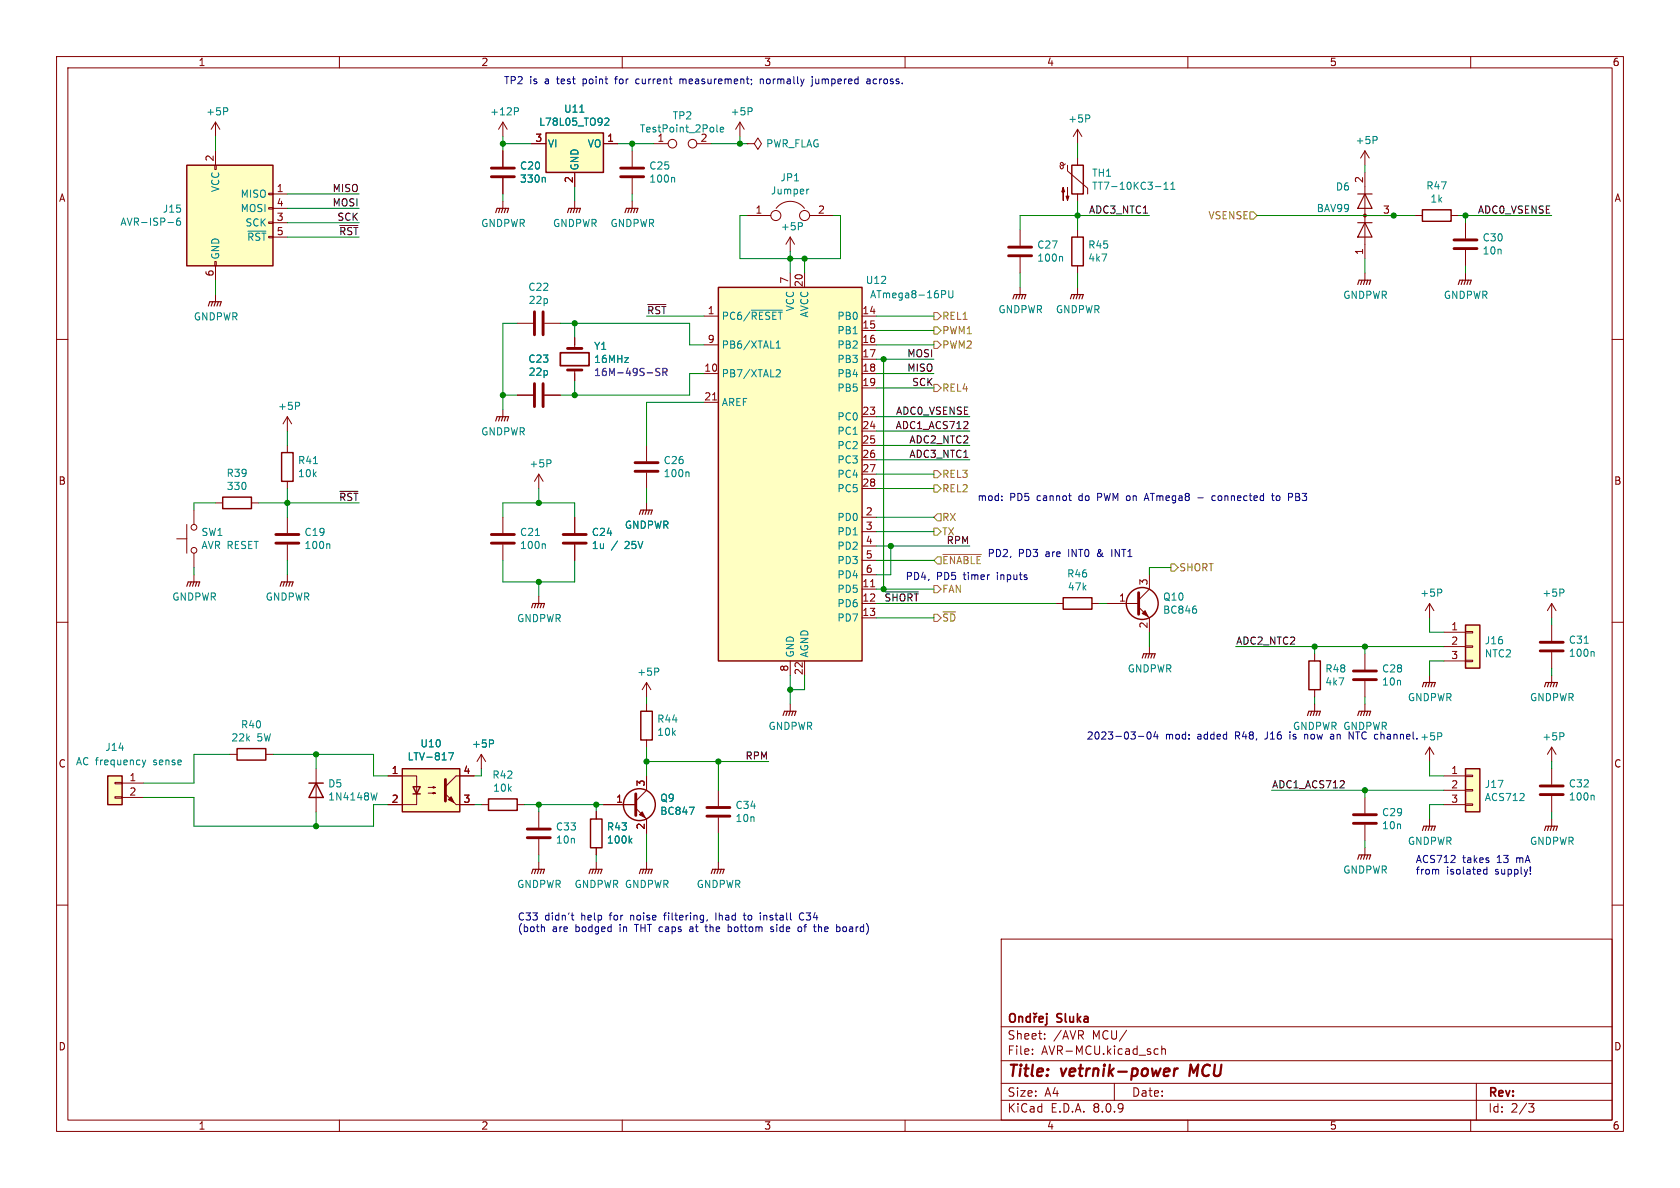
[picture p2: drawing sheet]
<svg xmlns="http://www.w3.org/2000/svg" width="297mm" height="210mm" viewBox="0 0 297 210" stroke-linecap="round" stroke-linejoin="round" font-family="sans-serif">
<g fill="none" stroke="#840000" stroke-width=".18">
<path d="M10 10h277v190h-277zM12 12h273v186h-273zM60 10v2M110 10v2M160 10v2M210 10v2M260 10v2M38.1 21.6l-.8 1.3M38.1 21.6v2.5M38.1 21.6l.8 1.3M190.5 22.9l-.8 1.2M190.5 22.9v2.5"/>
<path d="M190.5 22.9l.8 1.2M180.3 50.8v1.3M10 60h2M88.9 72.4v1.3M91.4 69.9h2.8M96.3 69.9h2.8M285 60h2M10 110h2M285 110h2M10 160h2M177 166h108v32h-108zM285 160h2"/>
<path d="M60 198v2M110 198v2M160 198v2M177 194.5h108M177 191.5h108M177 187.5h108M177 181.5h108M182.5 186.3v.1M182.5 185.5v.1M184.7 183.6v.1M184.7 182.8v.1M197 191.5v3"/>
<path d="M204.2 186.3h.5M204.2 185.5h.5M205.4 185.5l.2-.1 .4 .1v.9M205.4 184.9v1.5M210 198v2M260 198v2M261 191.5v6.5M270.2 195.1h1l-.5 .6 .4 .1 .1 .5-.3 .3h-.4"/>
</g>
<path d="M207.7 188.9l-.2 1.3M208.2 188.9l-.4 .1-.2 .3M210.5 188.2l-.2 2" fill="none" stroke="#840000" stroke-width=".4"/>
<path d="M178.7 179.3a.5 .5 0 0 1 .5-.1 .5 .5 0 0 1 .3 .5v.5a.5 .5 0 0 1-.5 .5 .5 .5 0 0 1-.5-.5v-.5zM180.1 179.7v1M180.1 179.8l.2-.1 .4 .1 .1 .9M182.1 179.8l-.4-.1-.3 .3v.4l.2 .2h.5M182.1 179.2v1.5M182.7 179.1l.3 .2 .3-.2M182.8 179.7v1M183.3 179.7l-.3 .1-.2 .2M185.1 179.2v.1M185.1 179.7v1.3l-.3 .2M183.7 180.2l.7-.2-.1-.2-.4-.1-.2 .2 .1 .7h.5" fill="none" stroke="#840000" stroke-width=".3"/>
<path d="M179.1 52.8l.2-.7h2.1l-.3 .7M179.8 52.1l-.2 .7M180.3 52.1l-.2 .7M180.8 52.1l-.2 .7M87.6 74.4l.3-.7h2l-.2 .7M88.4 73.7l-.3 .7M88.9 73.7l-.3 .7M89.4 73.7l-.2 .7" fill="none" stroke="#840000" stroke-width=".2"/>
<path d="M40 19l.3 .3-.1 .3-.2 .1M192.4 20.3l.3 .3-.1 .3-.2 .1" fill="none" stroke="#008484" stroke-width=".18"/>
<path d="M94.5 67.8v4.1M96 67.8v4.1" fill="none" stroke="#840000" stroke-width=".51"/>
<path d="M33 29.2h15.3v17.8h-15.3z" fill="#ffffc2"/>
<g fill="none" stroke="#840000" stroke-width=".18">
<path d="M38 29.2h.2v.8h-.2zM38.1 26.7v2.5M47.5 39.2h.8v.3h-.8zM47.5 36.7h.8v.3h-.8zM47.5 34.2h.8v.2h-.8zM48.3 34.3h2.5M48.3 39.4h2.5M48.3 36.8h2.5M88.9 21.6v2.5M88.9 26.7v2.8M88.9 31.5v2.8M88.9 21.6l-.8 1.3"/>
<path d="M88.9 21.6l.8 1.3M115.6 25.4h2.5M123.2 25.4h2.5M130.8 21.6l-.8 1.3M130.8 21.6v2.5M130.8 21.6l.8 1.3M187.7 28.7l.3 .2-.1 .8-.3 .1-.3-.5M187.7 28.7l-.2 .2 .1 .3h.4l.3-.2M188.7 29.2v1l3.6 3.1v1M190.5 27.9v1.3M190.5 34.3v1.3M259.1 39.4v2.8"/>
<path d="M38 46.2h.2v.8h-.2zM38.1 47v2.5M48.3 41.9h2.5M101.6 59.7v1.9M180.3 40.6v2.8M180.3 45.5v2.8M190.5 40.6v1.3M190.5 47v1.3M190.5 50.8v1.3M259.1 44.2v2.8M259.1 48.3v1.2M101.6 65.4v1.9"/>
<path d="M114.3 78.7v2.8M95.2 83.8l-.7 1.3M95.2 83.8v2.6M95.2 83.8l.8 1.3M114.3 83.6v2.8M252.7 106.7v2.5M252.7 119.4v1.3M252.7 106.7l-.7 1.3M252.7 106.7l.8 1.3M252.7 132.1l-.7 1.3M252.7 132.1v2.5M252.7 132.1l.8 1.3"/>
<circle cx="118.9" cy="25.4" r=".76"/>
<circle cx="122.4" cy="25.4" r=".76"/>
</g>
<path d="M33 29.2h15.3v17.8h-15.3zM189.5 29.2h2v5.1h-2zM189.5 41.9h2v5.1h-2z" fill="none" stroke="#840000" stroke-width=".25"/>
<g fill="none" stroke="#008484" stroke-width=".18">
<path d="M90.9 19h.5l.3 .3-.2 .4h-.6M132.7 19l.3 .3-.1 .3-.2 .1M29.7 39.3h1M31.8 38.6h-.4a.86 .86 0 0 0 0 1.2l.5-.1v-.4l-.2-.3-.4 .1-.1 .2M96.2 31.4l.2 .1v.7M126.7 22.1v1.1l.2 .1M127.3 22.9l.6-.1v-.2l-.4-.1-.2 .2 .1 .6h.5M204.3 33h.9M205.8 33.5h.7M205.8 32.6l.3-.4v1.3M207 33.5h.7M207 32.6l.3-.4v1.3"/>
<path d="M43.8 40.9h3.2M187.7 45.3l.1 .2v.7M97.2 81.3l.2 .2v.3l-.2 .1M121.6 83.4l.2 .2v.7M254.7 104.1l.2 .3-.1 .3-.1 .1M254.7 129.5l.2 .3-.1 .3-.1 .1"/>
</g>
<path d="M86.9 31.2h4M86.9 29.7h4M178.3 45.2h4.1M178.3 43.7h4.1M257 43.9h4.1M257 42.4h4.1M100.3 61.6h2.6M100.3 65.4h2.6M112.3 83.3h4M112.3 81.8h4" fill="none" stroke="#840000" stroke-width=".51"/>
<g fill="#840000" stroke="#840000" stroke-width=".18">
<path d="M188 33.1l.2 .8h-.5l.3-.8v2.3z"/>
<path d="M188.7 33.1v2.3l-.2-.7h.5l-.3 .7z"/>
</g>
<path d="M189.2 52.8l.3-.7h2l-.2 .7M190 52.1l-.3 .7M190.5 52.1l-.3 .7M191 52.1l-.2 .7M257.8 50.3l.3-.8h2l-.3 .8M258.6 49.5l-.3 .8M259.1 49.5l-.3 .8M259.6 49.5l-.3 .8M251.5 121.4l.2-.7h2l-.2 .7M252.2 120.7l-.2 .7M252.7 120.7l-.2 .7M253.2 120.7l-.2 .7" fill="none" stroke="#840000" stroke-width=".2"/>
<path d="M99.1 62.4h5v2.2h-5z" fill="none" stroke="#840000" stroke-width=".3"/>
<path d="M116.6 65.2l-.4-.1-.2 .1v.4l.5 .2 .1 .3-.2 .3-.5-.1M117.2 65.8l.6-.1 .1-.2v-.3l-.7-.1v1.3M117.5 65.8l.4 .6" fill="none" stroke="#840084" stroke-width=".18"/>
<path d="M259.1 110.5h2.5v7.6h-2.5z" fill="#ffffc2"/>
<path d="M101.6 35.6v1.2M111.8 26.7v2.8M111.8 31.5v2.8M186.7 106.7h1.3M193 106.7h1.3M255.3 111.8h3.8M255.3 114.3h3.8M255.3 116.8h3.8M259.1 116.7h1.2v.3h-1.2zM259.1 114.2h1.2v.2h-1.2zM259.1 111.6h1.2v.3h-1.2zM252.7 144.8v1.3" fill="none" stroke="#840000" stroke-width=".18"/>
<path d="M188 105.7h5v2h-5zM259.1 110.5h2.5v7.6h-2.5z" fill="none" stroke="#840000" stroke-width=".25"/>
<path d="M100.3 37.6l.3-.8h2l-.2 .8M101.1 36.8l-.3 .8M101.6 36.8l-.3 .8M102.1 36.8l-.2 .8M251.5 146.8l.2-.7h2l-.2 .7M252.2 146.1l-.2 .7M252.7 146.1l-.2 .7M253.2 146.1l-.2 .7" fill="none" stroke="#840000" stroke-width=".2"/>
<path d="M109.7 31.2h4.1M109.7 29.7h4.1" fill="none" stroke="#840000" stroke-width=".51"/>
<path d="M119.1 31.4l.2 .1v.7" fill="none" stroke="#008484" stroke-width=".18"/>
<path d="M96.5 23.5h10.2v7h-10.2z" fill="#ffffc2"/>
<path d="M96.5 23.5h10.2v7h-10.2z" fill="none" stroke="#840000" stroke-width=".25"/>
<path d="M94 25.4h2.5M101.6 30.5v2.5M106.7 25.4h2.5M111.8 35.6v1.2" fill="none" stroke="#840000" stroke-width=".18"/>
<path d="M102.5 19.8h.7M107 20.9h.4l.2 .3-.7 .9h.7" fill="none" stroke="#008484" stroke-width=".18"/>
<path d="M110.5 37.6l.2-.8h2.1l-.3 .8M111.3 36.8l-.3 .8M111.8 36.8l-.3 .8M112.3 36.8l-.3 .8" fill="none" stroke="#840000" stroke-width=".2"/>
<path d="M71.1 135.9h10.2v7.6h-10.2z" fill="#ffffc2"/>
<path d="M39.4 87.9h5v2h-5zM71.1 135.9h10.2v7.6h-10.2zM73 139.1h1.3l-.6 1.2zM73 140.3h1.3" fill="none" stroke="#840000" stroke-width=".25"/>
<g fill="none" stroke="#840000" stroke-width=".18">
<path d="M31.2 95.3h1.8M33 92.7v5.1M34.3 90.2v2.5M34.3 97.8v2.5M38.1 88.9h1.3M44.4 88.9h1.3M34.3 101.6v1.3M50.8 101.6v1.3M68.6 137.2h5.1v3.3M75.7 139.2h1.3l-.4 .1v-.2l.4 .1M83.8 137.2h-3.2l-1.9 1.9M73.7 140.3v1.9h-5.1"/>
<path d="M75.7 140.2h1.3l-.4 .1v-.2l.4 .1M80.6 142.2h3.2"/>
<circle cx="34.3" cy="97.3" r=".51"/>
<circle cx="34.3" cy="93.2" r=".51"/>
</g>
<g fill="#840000" stroke="#840000" stroke-width=".18">
<path d="M78.7 140.3l1.9 1.9z"/>
<path d="M79.8 140.8l.5 1.1-1.1-.5z"/>
</g>
<path d="M78.7 137.8v3.8" fill="none" stroke="#840000" stroke-width=".51"/>
<path d="M79.3 133.1h.9l-.6 1.2" fill="none" stroke="#008484" stroke-width=".18"/>
<path d="M33 103.6l.3-.7h2l-.2 .7M33.8 102.9l-.3 .7M34.3 102.9l-.3 .7M34.8 102.9l-.3 .7M49.5 103.6l.3-.7h2l-.2 .7M50.3 102.9l-.3 .7M50.8 102.9l-.3 .7M51.3 102.9l-.2 .7" fill="none" stroke="#840000" stroke-width=".2"/>
<path d="M19 137.2h2.6v5h-2.6z" fill="#ffffc2"/>
<g fill="none" stroke="#840000" stroke-width=".18">
<path d="M88.9 35.6v1.2M132.1 25.4h1.2l.7-1 .6 1-.6 1-.7-1M132.1 25.4h.1M132.1 38.1h4.2M137.2 36.8a3.1 3.1 0 0 1 5 0M143.1 38.1h4.2M241.3 26.7v2.5M241.3 26.7l-.8 1.2M241.3 26.7l.8 1.2M250.2 38.1h1.3M256.5 38.1h1.3M38.1 52.1v1.2"/>
<path d="M91.4 57.2h2.8M96.3 57.2h2.8M139.7 41.9l-.8 1.3M139.7 41.9v2.6M139.7 41.9l.8 1.3M241.3 48.3v1.2M50.8 73.7v2.5M50.8 78.7v1.3M50.8 73.7l-.8 1.2M50.8 73.7l.8 1.2M50.8 85.1v1.3M50.8 91.4v2.8"/>
<path d="M50.8 96.3v2.8M195.6 106.7h5.7M201.3 107.3l1.9 1.9v2.6M203.2 101.6v2.5l-1.9 1.9M203.2 114.3v1.3M241.3 115.6v2.8M274.3 106.7v2.5M274.3 119.4v1.3M274.3 106.7l-.7 1.3M274.3 106.7l.8 1.3M20.3 138.3h1.3v.3h-1.3zM21.6 138.4h3.8"/>
<path d="M40.6 133.4h1.3M47 133.4h1.3M55.9 135.9v7.6M85.1 133.4l-.8 1.2M85.1 133.4v2.5M85.1 133.4l.8 1.2M127 139.7v2.8M139.7 124.5v1.2M241.3 120.4v2.8M241.3 124.5v1.2M20.3 140.8h1.3v.3h-1.3zM21.6 141h3.8"/>
<path d="M95.2 152.4v1.3M105.4 152.4v1.3M114.3 152.4v1.3M127 144.5v2.8M127 152.4v1.3M241.3 141v2.8M241.3 145.8v2.8"/>
<circle cx="137.2" cy="38.1" r=".89"/>
<circle cx="142.2" cy="38.1" r=".89"/>
</g>
<g fill="none" stroke="#840000" stroke-width=".25">
<path d="M251.5 37.1h5v2h-5zM49.8 80h2v5.1h-2zM19 137.2h2.6v5h-2.6zM41.9 132.3h5.1v2.1h-5.1zM54.6 138.4h2.5M55.9 138.4l1.2 2.6h-2.5z"/>
<circle cx="201.9" cy="106.7" r="2.82"/>
</g>
<g fill="none" stroke="#008484" stroke-width=".18">
<path d="M141.6 39.4l.3 .2-.1 .3-.2 .1M143 33.4l-.3 .2M243.2 24.1l.3 .3-.1 .3-.2 .1M52.7 71.1l.3 .3-.1 .3-.2 .1M55.4 82h.7M58.1 96.1l.2 .2v.7M211.4 107.7l.1 .2-.1 .4M276.2 104.1l.3 .3-.1 .3-.2 .1M25.2 134.4l.3 .8M25.5 135.2l-.3 .4M25.8 134.4l-.3 .8M87 130.8l.3 .2-.1 .3-.2 .2"/>
<path d="M66.7 140.2l-.3 1.2"/>
</g>
<path d="M94.5 55.1v4.1M96 55.1v4.1M48.8 96h4M48.8 94.5h4M201.3 104.8v3.8M239.3 118.6h4M239.3 120.1h4M125 144.3h4M125 142.7h4M239.3 145.5h4M239.3 144h4" fill="none" stroke="#840000" stroke-width=".51"/>
<path d="M201.9 108.5l.5-.5 .5 1z" fill="#840000" stroke="#840000" stroke-width=".18"/>
<g fill="none" stroke="#840000" stroke-width=".2">
<path d="M87.6 37.6l.3-.8h2l-.2 .8M88.4 36.8l-.3 .8M88.9 36.8l-.3 .8M89.4 36.8l-.2 .8M36.8 54.1l.3-.8h2l-.2 .8M37.6 53.3l-.3 .8M38.1 53.3l-.3 .8M38.6 53.3l-.2 .8M240 50.3l.3-.8h2l-.2 .8M240.8 49.5l-.3 .8M241.3 49.5l-.3 .8M241.8 49.5l-.2 .8"/>
<path d="M201.9 116.3l.3-.7h2l-.2 .7M202.7 115.6l-.3 .7M203.2 115.6l-.3 .7M203.7 115.6l-.2 .7M138.4 126.5l.3-.8h2l-.2 .8M139.2 125.7l-.3 .8M139.7 125.7l-.3 .8M140.2 125.7l-.2 .8M240 126.5l.3-.8h2l-.2 .8M240.8 125.7l-.3 .8M241.3 125.7l-.3 .8M241.8 125.7l-.2 .8"/>
<path d="M273 121.4l.3-.7h2l-.2 .7M273.8 120.7l-.2 .7M274.3 120.7l-.2 .7M274.8 120.7l-.2 .7M94 154.4l.2-.7h2.1l-.3 .7M94.7 153.7l-.2 .7M95.2 153.7l-.2 .7M95.8 153.7l-.3 .7M104.1 154.4l.3-.7h2l-.2 .7M104.9 153.7l-.3 .7M105.4 153.7l-.2 .7M105.9 153.7l-.2 .7"/>
<path d="M113 154.4l.3-.7h2l-.2 .7M113.8 153.7l-.3 .7M114.3 153.7l-.3 .7M114.8 153.7l-.2 .7M125.7 154.4l.3-.7h2l-.2 .7M126.5 153.7l-.3 .7M127 153.7l-.3 .7M127.5 153.7l-.2 .7"/>
</g>
<path d="M259.1 135.9h2.5v7.6h-2.5z" fill="#ffffc2"/>
<g fill="none" stroke="#840000" stroke-width=".18">
<path d="M241.3 30.5v15.2M241.3 38.1h5.1M95.2 105.4v1.3M232.4 115.6v1.2M114.3 137.2v2.5l-1.9 1.9M114.3 120.7v2.5M114.3 124.5v1.2M114.3 130.8v1.3M114.3 120.7l-.8 1.2M114.3 120.7l.8 1.2M232.4 121.9v1.3M232.4 124.5v1.2"/>
<path d="M255.3 137.2h3.8M255.3 139.7h3.8M259.1 139.6h1.2v.2h-1.2zM259.1 137h1.2v.3h-1.2zM85.1 142.2h1.3M91.4 142.2h1.3M105.4 143.5v1.3M105.4 149.9v1.2M106.7 142.2h5.7M112.4 142.9l1.9 1.9v2.5M255.3 142.2h3.8M259.1 142.1h1.2v.3h-1.2z"/>
</g>
<g fill="none" stroke="#840000" stroke-width=".25">
<path d="M231.4 116.8h2v5.1h-2zM113.3 125.7h2v5.1h-2zM259.1 135.9h2.5v7.6h-2.5zM86.4 141.2h5v2.1h-5zM104.4 144.8h2v5.1h-2z"/>
<circle cx="113" cy="142.2" r="2.82"/>
</g>
<path d="M112.4 140.3v3.8" fill="none" stroke="#840000" stroke-width=".51"/>
<g fill="#840000" stroke="#840000" stroke-width=".18">
<path d="M113 144l.5-.5 .5 1z"/>
<circle cx="241.3" cy="38.1" r=".25"/>
</g>
<path d="M116.2 118.1l.3 .2-.1 .3-.2 .2M111.4 148.6l.3 .4M111.7 148.2l-.5 .5M121.9 142.7h.8l-.5 1.3" fill="none" stroke="#008484" stroke-width=".18"/>
<path d="M240 39.4h2.6M240 34.3h2.6M241.3 39.4l1.3 2.5h-2.6zM241.3 34.3l1.3 2.5h-2.6zM94 107.4l.2-.7h2.1l-.3 .7M94.7 106.7l-.2 .7M95.2 106.7l-.2 .7M95.8 106.7l-.3 .7M231.1 126.5l.3-.8h2l-.2 .8M231.9 125.7l-.3 .8M232.4 125.7l-.2 .8M232.9 125.7l-.2 .8" fill="none" stroke="#840000" stroke-width=".2"/>
<path d="M127 50.8h25.4v66h-25.4z" fill="#ffffc2"/>
<path d="M127 50.8h25.4v66h-25.4z" fill="none" stroke="#840000" stroke-width=".25"/>
<g fill="none" stroke="#840000" stroke-width=".18">
<path d="M88.9 26.7v2.8M88.9 31.5v2.8M94 25.4h2.5M101.6 30.5v2.5M106.7 25.4h2.5M101.6 59.7v1.3M124.5 55.9h2.5M139.7 48.3v2.5M142.2 48.3v2.5M152.4 55.9h2.5M152.4 58.4h2.5M91.4 69.9h2.8"/>
<path d="M96.3 69.9h2.8M101.6 66v1.3M124.5 66h2.5M124.5 61h2.5M124.5 71.1h2.5M126 70.7h.7M152.4 66h2.5M152.4 61h2.5M152.4 63.5h2.5M152.4 68.6h2.5M152.4 73.7h2.5M152.4 76.2h2.5"/>
<path d="M152.4 78.7h2.5M88.9 91.4v2.8M88.9 96.3v2.8M101.6 91.4v2.8M101.6 96.3v2.8M114.3 88.9v1.3M152.4 91.4h2.5M152.4 81.3h2.5M152.4 83.8h2.5M152.4 86.4h2.5M152.4 94h2.5M152.4 96.5h2.5"/>
<path d="M152.4 99.1h2.5M139.7 116.8v2.6M142.2 116.8v2.6M152.4 104.1h2.5M152.4 106.7h2.5M152.4 109.2h2.5M152.4 101.6h2.5M153.9 103.7h.7M274.3 110.5v2.8M274.3 115.3v2.8M68.6 137.2h2.5M81.3 137.2h2.5"/>
<path d="M114.3 137.2v2.5M274.3 132.1v2.5M274.3 135.9v2.8M274.3 132.1l-.7 1.3M274.3 132.1l.8 1.3M68.6 142.2h2.5M81.3 142.2h2.5M95.2 143.5v2.8M95.2 148.3v2.8M105.4 143.5v1.3M105.4 149.9v1.2M106.7 142.2h5.7"/>
<path d="M114.3 144.8v2.5M241.3 149.9v1.2M274.3 140.7v2.8M274.3 144.8v1.3"/>
</g>
<g fill="none" stroke="#008484" stroke-width=".18">
<path d="M102.5 19.8h.7M96.2 31.4l.2 .1v.7M107 20.9h.4l.2 .3-.7 .9h.7M132.8 54.8h5.5M166.5 51.4h.4l.3 .2-.1 .4h-.6M167.7 51.4v1l.3 .2h.3l.2-.2v-1M137.2 65.5l.5-.2 .2 .4-.7 .9h.7M137.2 61.5h.7M137.2 60.6l.4-.3v1.2M94.7 94.7h.7M96.2 96.1l.2 .2v.7M280.1 113.7h.7"/>
<path d="M281.6 115.2l.2 .2v.6M79.3 133.1h.9l-.6 1.2M87 130.8l.3 .2-.1 .3-.2 .2M276.2 129.5l.3 .3-.1 .3-.2 .1M111.4 148.6l.3 .4M111.7 148.2l-.5 .5M121.9 142.7h.8l-.5 1.3M281.6 140.6l.2 .2v.6"/>
</g>
<path d="M86.9 96h4M86.9 94.5h4M99.6 96h4M99.6 94.5h4M272.3 115.1h4.1M272.3 113.5h4.1M272.3 138.9h4.1M93.2 148.1h4.1M93.2 146.6h4.1M272.3 140.5h4.1" fill="none" stroke="#840000" stroke-width=".51"/>
<path d="M113 90.9l.3-.7h2l-.2 .7M113.8 90.2l-.3 .7M114.3 90.2l-.3 .7M114.8 90.2l-.2 .7M240 151.9l.3-.8h2l-.2 .8M240.8 151.1l-.3 .8M241.3 151.1l-.3 .8M241.8 151.1l-.2 .8M273 146.8l.3-.7h2l-.2 .7M273.8 146.1l-.2 .7M274.3 146.1l-.2 .7M274.8 146.1l-.2 .7" fill="none" stroke="#840000" stroke-width=".2"/>
<g fill="none" stroke="#848400" stroke-width=".18">
<path d="M221 37.5h.6l.6 .6-.6 .6h-.6zM165.1 55.2h.6l.7 .7-.7 .6h-.6zM165.1 57.8h.6l.7 .6-.7 .7h-.6zM165.1 67.9h.6l.7 .7-.7 .6h-.6zM165.1 60.3h.6l.7 .7-.7 .6h-.6zM165.1 83.2h.6l.7 .6-.7 .7h-.6zM165.1 85.7h.6l.7 .7-.7 .6h-.6zM165.1 93.3h.6l.7 .7-.7 .6h-.6zM165.7 90.8h.7v1.3h-.7l-.6-.7zM165.7 98.4h.7v1.3h-.7l-.6-.6zM166.7 98h6.8M207 99.7h.6l.7 .6-.7 .7h-.6z"/>
<path d="M165.1 103.5h.6l.7 .6-.7 .7h-.6zM165.1 108.6h.6l.7 .6-.7 .7h-.6z"/>
</g>
<path d="M60.1 39.9h3.2M114.5 53.8h3.2M170.3 75.8h.8M171 74.6v.5M60.1 86.9h3.2M156.5 104.6h5.8M236.9 139.3h.8M237.6 138.1v.5" fill="none" stroke="#000" stroke-width=".18"/>
<g fill="none" stroke="#0000c2" stroke-width=".18">
<path d="M108.6 14h.5M108.9 13.6l-.1 1.2M112.9 14h-.4l-.1 .2 .1 .5 .4 .1M120.2 14.1l.4-.1 .1 .1M120.2 14v.8M134.4 14.1l.2-.1h.3l.1 .8M134.4 14v.8M143.6 13.5v.2M143.6 14v1l-.2 .2M144.2 14v.6l.2 .2M153.3 14h.5v.8M153.8 14.3h-.4l-.2 .2 .2 .3 .4-.1"/>
<path d="M177.1 88.4v.1M177.1 87.7v.1M188.9 87.6h.5M189.3 88.5h.1M196.6 97.1v1.3M202.4 88.1h.6M202.7 87.2l-.4 1.3M211.8 88h.9M214.9 87.7l-.4-.1-.3 .3 .2 .5h.5M224.8 87.6h.5M224.9 87.2v1.1l.4 .2M225.9 87.6l-.3 .3v.3l.3 .3"/>
<path d="M228.4 87.3l.1 .2-.1 .3M201.3 130.2h.9M202.9 129.5l.2-.1a.68 .68 0 0 1 .4 .6 .68 .68 0 0 1-.4 .7l-.2-.2-.1-.3zM204.3 129.3l-.3 .9h.8M204.6 129.8v.9M228 129.8v.9M230.6 129.8v.9M230.7 129.9h-.1M235.2 130.6h.6M235.8 130.1l-.6 .1M238.5 129.4l.7 1.3v-1.3M254.2 153.7l.1 .2v.6"/>
<path d="M262.3 154.4l.2 .1h.4M262.9 153.3v1.2M262.9 153.7h-.4l-.2 .1M270.5 154.4v.1M270.5 153.3v.7M95.9 163.8l.4 .2v.7M101 161.8h.5M101.2 161.4v1.1l.3 .1M117.3 161.8h.5M117.5 161.4v1.2M122.3 163.8l-.3 .1M122.4 164.2h-.3l-.2 .2 .1 .2 .4 .1"/>
<path d="M124.6 163.8h.5M124.8 164.5l.3 .2M125 162.6l-.1 .2M126.6 161.4v1.2M128.7 163.9l.4-.1 .2 .3-.1 .5h-.5M131.4 161.8h.5M131.6 161.4v1.1l.3 .1M135 161.8v.8M135.2 161.8l-.2 .1M136.7 163.9l-.3-.1-.2 .2 .1 .2 .4 .1v.3h-.5M141.5 163.8l.2 .3v.3l-.2 .3M142.1 163.8h.5"/>
<path d="M142.1 161.5a.6 .6 0 0 0-.8 .4 .6 .6 0 0 0 .6 .7l.2-.1M144.8 163.9l.3-.1 .1 .2M149.5 163.9l-.3-.1-.2 .3 .1 .5 .1 .1 .3-.1"/>
</g>
<g fill="none" stroke="#008400" stroke-width=".18">
<path d="M38.1 24.1v2.6M50.8 36.8h12.7M50.8 34.3h12.7M50.8 39.4h12.7M88.9 24.1v2.6M88.9 34.3v1.3M88.9 25.4h5.1M101.6 33v2.6M109.2 25.4h6.4M111.8 25.4v1.3M111.8 34.3v1.3M125.7 25.4h6.4"/>
<path d="M130.8 24.1v1.3M132.1 38.1h-1.3v7.6h17.8v-7.6h-1.3M190.5 25.4v2.5M190.5 35.6v5M203.2 38.1h-22.9v2.5M222.2 38.1h28M241.3 29.2v1.3M257.8 38.1h16.5M259.1 38.1v1.3M38.1 49.5v2.6M50.8 41.9h12.7M91.4 57.2h-2.5v15.2"/>
<path d="M99.1 57.2h22.8v3.8h2.6M101.6 57.2v2.5M114.3 55.9h10.2M139.7 44.5v3.8M142.2 45.7v2.6M154.9 55.9h10.2M154.9 58.4h10.2M180.3 48.3v2.5M190.5 48.3v2.5M241.3 45.7v2.6M259.1 47v1.3M50.8 76.2v2.5"/>
<path d="M88.9 69.9h2.5M101.6 67.3v2.6M124.5 66h-2.6v3.9h-22.8M124.5 71.1h-10.2v7.6M154.9 78.7h16.5M154.9 73.7h16.5M154.9 76.2h16.5M154.9 66h10.2M154.9 63.5h10.2M154.9 61h10.2M154.9 68.6h10.2M156.2 63.5v40.6"/>
<path d="M38.1 88.9h-3.8v1.3M45.7 88.9h17.8M50.8 86.4v5M50.8 99.1v2.5M88.9 91.4v-2.5h12.7v2.5M88.9 99.1v3.8h12.7v-3.8M95.2 86.4v2.5M114.3 86.4v2.5M154.9 81.3h16.5M154.9 96.5h16.5M154.9 83.8h10.2M154.9 94h10.2"/>
<path d="M154.9 86.4h10.2M154.9 91.4h10.2M154.9 99.1h10.2M157.5 96.5v5.1h-2.6M34.3 100.3v1.3M95.2 102.9v2.5M139.7 119.4v5.1M142.2 119.4v2.5h-2.5M154.9 109.2h10.2M154.9 104.1h10.2M154.9 106.7h31.8M194.3 106.7h1.3"/>
<path d="M203.2 111.8v2.5M207 100.3h-3.8v1.3M218.4 114.3h36.9M232.4 114.3v1.3M241.3 114.3v1.3M252.7 109.2v2.6h2.6M255.3 116.8h-2.6v2.6M274.3 109.2v1.3M274.3 118.1v1.3M40.6 133.4h-6.3v5h-8.9M48.3 133.4h17.7v3.8h2.6M55.9 133.4v2.5"/>
<path d="M85.1 135.9v1.3h-1.3M114.3 123.2v1.3M114.3 132.1v5.1M114.3 134.6h21.6M127 134.6v5.1M224.8 139.7h30.5M232.4 123.2v1.3M241.3 123.2v1.3M241.3 139.7v1.3M252.7 134.6v2.6h2.6M274.3 134.6v1.3M25.4 141h8.9v5.1h31.7v-3.9h2.6"/>
<path d="M55.9 143.5v2.6M83.8 142.2h1.3M92.7 142.2h14M95.2 142.2v1.3M95.2 151.1v1.3M105.4 142.2v1.3M105.4 151.1v1.3M114.3 147.3v5.1M127 147.3v5.1M241.3 148.6v1.3M255.3 142.2h-2.6v2.6M274.3 143.5v1.3"/>
</g>
<path d="M116.6 65.2l-.4-.1-.2 .1v.4l.5 .2 .1 .3-.2 .3-.5-.1M117.2 65.8l.6-.1 .1-.2v-.3l-.7-.1v1.3M117.5 65.8l.4 .6" fill="none" stroke="#840084" stroke-width=".18"/>
<g fill="#008400" stroke="#008400" stroke-width=".18">
<circle cx="114.3" cy="134.6" r=".46"/>
<circle cx="127" cy="134.6" r=".46"/>
<circle cx="95.2" cy="142.2" r=".46"/>
<circle cx="105.4" cy="142.2" r=".46"/>
<circle cx="95.2" cy="102.9" r=".46"/>
<circle cx="142.2" cy="45.7" r=".46"/>
<circle cx="139.7" cy="45.7" r=".46"/>
<circle cx="88.9" cy="69.9" r=".46"/>
<circle cx="139.7" cy="121.9" r=".46"/>
<circle cx="95.2" cy="88.9" r=".46"/>
<circle cx="88.9" cy="25.4" r=".46"/>
<circle cx="101.6" cy="69.9" r=".46"/>
<circle cx="50.8" cy="88.9" r=".46"/>
<circle cx="55.9" cy="146.1" r=".46"/>
<circle cx="55.9" cy="133.4" r=".46"/>
<circle cx="111.8" cy="25.4" r=".46"/>
<circle cx="101.6" cy="57.2" r=".46"/>
<circle cx="130.8" cy="25.4" r=".46"/>
<circle cx="232.4" cy="114.3" r=".46"/>
<circle cx="246.4" cy="38.1" r=".46"/>
<circle cx="259.1" cy="38.1" r=".46"/>
<circle cx="157.5" cy="96.5" r=".46"/>
<circle cx="156.2" cy="104.1" r=".46"/>
<circle cx="190.5" cy="38.1" r=".46"/>
<circle cx="156.2" cy="63.5" r=".46"/>
<circle cx="241.3" cy="114.3" r=".46"/>
<circle cx="241.3" cy="139.7" r=".46"/>
</g>
<g font-size="2.8" fill="#840000">
<text x="178" y="190.9">Title:</text>
<text x="187.7" y="190.9">vetrnik-power</text>
<text x="211.1" y="190.9">MCU</text>
</g>
<g font-size="2.1" fill="#840000">
<text x="178" y="184">Sheet:</text>
<text x="186.2" y="184">/AVR</text>
<text x="187" y="181.2">Sluka</text>
<text x="193.2" y="184">MCU/</text>
<text x="178" y="186.7">File:</text>
<text x="184.1" y="186.7">AVR-MCU.kicad_sch</text>
<text x="178" y="196.9">KiCad</text>
<text x="178" y="194.1">Size:</text>
<text x="184.7" y="194.1">A4</text>
<text x="185.7" y="196.9">E.D.A.</text>
<text x="193.3" y="196.9">8.0.9</text>
<text x="200" y="194.1">Date:</text>
<text x="263" y="194.3">Rev:</text>
<text x="263" y="196.9">Id:</text>
<text x="267.1" y="196.9">2/3</text>
</g>
<g font-size="1.8" fill="#840000">
<text x="35" y="11.9">1</text>
<text x="85" y="11.9">2</text>
<text x="135" y="11.9">3</text>
<text x="185" y="11.9">4</text>
<text x="235" y="11.9">5</text>
<text x="285" y="11.9">6</text>
<text x="37.8" y="28.6" transform="rotate(-90 37.8 28.6)">2</text>
<text x="94.5" y="25.1">3</text>
<text x="107.2" y="25.1">1</text>
<text x="123.8" y="25.1">2</text>
<text x="10.3" y="35.9">A</text>
<text x="48.8" y="34">1</text>
<text x="101.3" y="32.5" transform="rotate(-90 101.3 32.5)">2</text>
<text x="241" y="32.5" transform="rotate(-90 241 32.5)">2</text>
<text x="285.3" y="35.9">A</text>
<text x="48.8" y="39.1">3</text>
<text x="48.8" y="36.6">4</text>
<text x="48.8" y="41.7">5</text>
<text x="133.5" y="37.8">1</text>
<text x="144.5" y="37.8">2</text>
<text x="244.4" y="37.8">3</text>
<text x="241" y="45.2" transform="rotate(-90 241 45.2)">1</text>
<text x="37.8" y="49" transform="rotate(-90 37.8 49)">6</text>
<text x="139.4" y="50.2" transform="rotate(-90 139.4 50.2)">7</text>
<text x="142" y="50.8" transform="rotate(-90 142 50.8)">20</text>
<text x="125" y="55.6">1</text>
<text x="152.4" y="55.6">14</text>
<text x="152.4" y="58.2">15</text>
<text x="124.4" y="65.8">10</text>
<text x="125" y="60.7">9</text>
<text x="152.4" y="60.7">16</text>
<text x="152.4" y="63.2">17</text>
<text x="152.4" y="65.8">18</text>
<text x="124.4" y="70.9">21</text>
<text x="152.4" y="68.3">19</text>
<text x="152.4" y="73.4">23</text>
<text x="152.4" y="75.9">24</text>
<text x="152.4" y="78.5">25</text>
<text x="152.4" y="81">26</text>
<text x="152.4" y="83.6">27</text>
<text x="10.3" y="85.9">B</text>
<text x="152.4" y="86.1">28</text>
<text x="285.3" y="85.9">B</text>
<text x="153" y="91.2">2</text>
<text x="153" y="93.7">3</text>
<text x="153" y="96.3">4</text>
<text x="153" y="98.8">5</text>
<text x="153" y="101.3">6</text>
<text x="152.4" y="103.9">11</text>
<text x="152.4" y="106.4">12</text>
<text x="197.7" y="106.4">1</text>
<text x="202.9" y="103.6" transform="rotate(-90 202.9 103.6)">3</text>
<text x="152.4" y="109">13</text>
<text x="202.9" y="111.2" transform="rotate(-90 202.9 111.2)">2</text>
<text x="256.5" y="111.5">1</text>
<text x="139.4" y="118.8" transform="rotate(-90 139.4 118.8)">8</text>
<text x="142" y="119.4" transform="rotate(-90 142 119.4)">22</text>
<text x="256.5" y="114">2</text>
<text x="256.5" y="116.6">3</text>
<text x="10.3" y="135.9">C</text>
<text x="69.1" y="136.9">1</text>
<text x="81.8" y="136.9">4</text>
<text x="256.5" y="136.9">1</text>
<text x="285.3" y="135.9">C</text>
<text x="22.8" y="138.2">1</text>
<text x="22.8" y="140.7">2</text>
<text x="69.1" y="142">2</text>
<text x="81.8" y="142">3</text>
<text x="108.8" y="142">1</text>
<text x="114" y="139.1" transform="rotate(-90 114 139.1)">3</text>
<text x="256.5" y="139.4">2</text>
<text x="256.5" y="142">3</text>
<text x="114" y="146.8" transform="rotate(-90 114 146.8)">2</text>
<text x="10.3" y="185.9">D</text>
<text x="285.3" y="185.9">D</text>
<text x="35" y="199.9">1</text>
<text x="85" y="199.9">2</text>
<text x="135" y="199.9">3</text>
<text x="185" y="199.9">4</text>
<text x="235" y="199.9">5</text>
<text x="285" y="199.9">6</text>
</g>
<g font-size="1.8" fill="#0000c2">
<text x="89" y="15.1">TP2</text>
<text x="93.6" y="15.1">is</text>
<text x="96.4" y="15.1">a</text>
<text x="98.8" y="15.1">test</text>
<text x="103.5" y="15.1">point</text>
<text x="109.4" y="15.1">for</text>
<text x="113.3" y="15.1">current</text>
<text x="121.2" y="15.1">measurement;</text>
<text x="135.6" y="15.1">normally</text>
<text x="145" y="15.1">jumpered</text>
<text x="154.9" y="15.1">across.</text>
<text x="172.7" y="88.7">mod:</text>
<text x="178.5" y="88.7">PD5</text>
<text x="183.4" y="88.7">cannot</text>
<text x="191" y="88.7">do</text>
<text x="194.5" y="88.7">PWM on</text>
<text x="203.3" y="88.7">ATmega8</text>
<text x="215.5" y="88.7">connected</text>
<text x="226.4" y="88.7">to</text>
<text x="229.4" y="88.7">PB3</text>
<text x="174.5" y="98.6">PD2,</text>
<text x="180" y="98.6">PD3</text>
<text x="184.9" y="98.6">are</text>
<text x="189.1" y="98.6">INT0</text>
<text x="194.4" y="98.6">&amp;</text>
<text x="197.2" y="98.6">INT1</text>
<text x="160" y="102.6">PD4,</text>
<text x="165.5" y="102.6">PD5</text>
<text x="170.5" y="102.6">timer</text>
<text x="176.5" y="102.6">inputs</text>
<text x="192" y="130.8">2023-03-04</text>
<text x="206" y="130.8">mod:</text>
<text x="211.8" y="130.8">added</text>
<text x="218.6" y="130.8">R48,</text>
<text x="224.1" y="130.8">J16</text>
<text x="228.5" y="129.2">GNDPWR GNDPWR</text>
<text x="228.7" y="130.8">is</text>
<text x="231.5" y="130.8">now</text>
<text x="236.3" y="130.8">an</text>
<text x="239.7" y="130.8">NTC channel.+5P</text>
<text x="250.2" y="152.6">ACS712</text>
<text x="250.2" y="154.7">from</text>
<text x="255.7" y="154.7">isolated</text>
<text x="258.6" y="152.6">takes</text>
<text x="264.4" y="154.7">supply!</text>
<text x="264.7" y="152.6">13</text>
<text x="268.3" y="152.6">mA</text>
<text x="91.4" y="162.8">C33</text>
<text x="91.4" y="164.9">(both</text>
<text x="96.3" y="162.8">didn't</text>
<text x="97.6" y="164.9">are</text>
<text x="101.8" y="164.9">bodged</text>
<text x="102.9" y="162.8">help</text>
<text x="108.1" y="162.8">for</text>
<text x="109.8" y="164.9">in</text>
<text x="111.9" y="162.8">noise</text>
<text x="112.8" y="164.9">THT caps</text>
<text x="118.1" y="162.8">filtering,</text>
<text x="122.8" y="164.9">at</text>
<text x="125.8" y="164.9">the</text>
<text x="127.4" y="162.8">Ihad</text>
<text x="130" y="164.9">bottom</text>
<text x="132.6" y="162.8">to</text>
<text x="135.6" y="162.8">install</text>
<text x="137.7" y="164.9">side</text>
<text x="142.8" y="164.9">of</text>
<text x="142.8" y="162.8">C34</text>
<text x="145.8" y="164.9">the</text>
<text x="149.9" y="164.9">board)</text>
</g>
<g font-size="1.8" fill="#008484">
<text x="36.4" y="20.6">+5P</text>
<text x="86.5" y="20.6">+12P</text>
<text x="95.2" y="22.4">L78L05_TO92</text>
<text x="99.6" y="20.1">U11</text>
<text x="113" y="23.6">TestPoint_2Pole</text>
<text x="118.8" y="21.3">TP2</text>
<text x="129.1" y="20.6">+5P</text>
<text x="188.8" y="21.9">+5P</text>
<text x="96.8" y="26.3">VI</text>
<text x="103.8" y="26.3">VO</text>
<text x="116.1" y="25.1">1</text>
<text x="135.3" y="26.3">PWR_FLAG</text>
<text x="239.6" y="25.7">+5P</text>
<text x="39" y="34.1" transform="rotate(-90 39 34.1)">VCC</text>
<text x="42.4" y="35.2">MISO</text>
<text x="91.8" y="32.5">330n</text>
<text x="91.8" y="30.2">C20</text>
<text x="102.5" y="30.2" transform="rotate(-90 102.5 30.2)">GND</text>
<text x="114.7" y="32.5">100n</text>
<text x="114.7" y="30.2">C25</text>
<text x="136.2" y="34.6">Jumper</text>
<text x="137.9" y="32.3">JP1</text>
<text x="193" y="31.4">TH1</text>
<text x="193" y="33.8">TT7-10KC3-11</text>
<text x="236.1" y="33.9">D6</text>
<text x="252.1" y="33.7">R47</text>
<text x="21.2" y="40.1">AVR-ISP-6</text>
<text x="28.7" y="37.8">J15</text>
<text x="42.4" y="37.7">MOSI</text>
<text x="43.3" y="40.2">SCK</text>
<text x="85" y="40.3">GNDPWR</text>
<text x="97.7" y="40.3">GNDPWR</text>
<text x="107.8" y="40.3">GNDPWR</text>
<text x="138" y="40.9">+5P</text>
<text x="232.7" y="37.7">BAV99</text>
<text x="252.8" y="36">1k</text>
<text x="39" y="46" transform="rotate(-90 39 46)">GND</text>
<text x="43.6" y="42.8">~{RST}</text>
<text x="183.3" y="46.5">100n</text>
<text x="183.3" y="44.1">C27</text>
<text x="192.3" y="46.5">4k7</text>
<text x="192.3" y="44.1">R45</text>
<text x="262" y="42.9">C30</text>
<text x="262" y="45.2">10n</text>
<text x="93.3" y="51.6">C22</text>
<text x="93.4" y="53.9">22p</text>
<text x="153" y="50.4">U12</text>
<text x="153.7" y="52.9">ATmega8-16PU</text>
<text x="237.4" y="53">GNDPWR</text>
<text x="255.1" y="53">GNDPWR</text>
<text x="34.2" y="56.8">GNDPWR</text>
<text x="127.5" y="56.7">PC6/~{RESET}</text>
<text x="140.6" y="55.1" transform="rotate(-90 140.6 55.1)">VCC</text>
<text x="143.1" y="56.2" transform="rotate(-90 143.1 56.2)">AVCC</text>
<text x="147.9" y="56.7">PB0</text>
<text x="147.9" y="59.3">PB1</text>
<text x="176.4" y="55.6">GNDPWR</text>
<text x="186.6" y="55.6">GNDPWR</text>
<text x="93.3" y="64.3">C23</text>
<text x="104.9" y="62.1">Y1</text>
<text x="104.9" y="64.4">16MHz</text>
<text x="127.5" y="61.8">PB6/XTAL1</text>
<text x="147.9" y="61.8">PB2</text>
<text x="147.9" y="64.4">PB3</text>
<text x="93.4" y="66.6">22p</text>
<text x="127.5" y="66.9">PB7/XTAL2</text>
<text x="127.5" y="72">AREF</text>
<text x="147.9" y="66.9">PB4</text>
<text x="147.9" y="69.4">PB5</text>
<text x="49.1" y="72.7">+5P</text>
<text x="85" y="77.2">GNDPWR</text>
<text x="147.9" y="74.5">PC0</text>
<text x="147.9" y="77.1">PC1</text>
<text x="52.6" y="82.2">R41</text>
<text x="93.5" y="82.8">+5P</text>
<text x="117.2" y="82.2">C26</text>
<text x="147.9" y="79.6">PC2</text>
<text x="147.9" y="82.1">PC3</text>
<text x="40" y="84.5">R39</text>
<text x="40" y="86.8">330</text>
<text x="52.6" y="84.6">10k</text>
<text x="117.2" y="84.6">100n</text>
<text x="147.9" y="84.7">PC4</text>
<text x="147.9" y="87.2">PC5</text>
<text x="35.5" y="94.9">SW1</text>
<text x="53.7" y="94.9">C19</text>
<text x="91.8" y="94.9">C21</text>
<text x="104.5" y="94.9">C24</text>
<text x="110.4" y="93.7">GNDPWR</text>
<text x="147.9" y="92.3">PD0</text>
<text x="147.9" y="94.8">PD1</text>
<text x="35.5" y="97.3">AVR RESET</text>
<text x="53.7" y="97.3">100n</text>
<text x="91.8" y="97.3">100n</text>
<text x="104.5" y="97.3">1u</text>
<text x="108.1" y="97.3">/</text>
<text x="110.6" y="97.3">25V</text>
<text x="147.9" y="97.4">PD2</text>
<text x="147.9" y="99.9">PD3</text>
<text x="30.4" y="106.4">GNDPWR</text>
<text x="46.9" y="106.4">GNDPWR</text>
<text x="147.9" y="105">PD5</text>
<text x="147.9" y="107.5">PD6</text>
<text x="147.9" y="102.5">PD4</text>
<text x="188.6" y="102.3">R46</text>
<text x="188.7" y="104.6">47k</text>
<text x="205.5" y="106.4">Q10</text>
<text x="251" y="105.7">+5P</text>
<text x="272.6" y="105.7">+5P</text>
<text x="91.3" y="110.2">GNDPWR</text>
<text x="147.9" y="110.1">PD7</text>
<text x="205.5" y="108.7">BC846</text>
<text x="277.3" y="114">C31</text>
<text x="112.6" y="119.7">+5P</text>
<text x="140.6" y="116.3" transform="rotate(-90 140.6 116.3)">GND</text>
<text x="143.1" y="116.3" transform="rotate(-90 143.1 116.3)">AGND</text>
<text x="199.3" y="119.1">GNDPWR</text>
<text x="234.2" y="119.1">R48</text>
<text x="244.2" y="119.1">C28</text>
<text x="262.4" y="114.1">J16</text>
<text x="262.4" y="116.4">NTC2</text>
<text x="277.3" y="116.3">100n</text>
<text x="234.2" y="121.4">4k7</text>
<text x="244.2" y="121.4">10n</text>
<text x="248.8" y="124.2">GNDPWR</text>
<text x="270.4" y="124.2">GNDPWR</text>
<text x="40.8" y="131.3">22k</text>
<text x="42.5" y="129">R40</text>
<text x="45.4" y="131.3">5W</text>
<text x="116.1" y="130.3">10k</text>
<text x="116.1" y="128">R44</text>
<text x="135.8" y="129.2">GNDPWR</text>
<text x="272.6" y="131.1">+5P</text>
<text x="13.3" y="135.5">AC frequency</text>
<text x="18.5" y="132.9">J14</text>
<text x="27.2" y="135.5">sense</text>
<text x="72" y="134.6">LTV-817</text>
<text x="74.2" y="132.3">U10</text>
<text x="83.3" y="132.4">+5P</text>
<text x="87" y="137.8">R42</text>
<text x="57.9" y="139.4">D5</text>
<text x="57.9" y="141.7">1N4148W</text>
<text x="87.1" y="140.2">10k</text>
<text x="116.6" y="141.9">Q9</text>
<text x="129.9" y="143.2">C34</text>
<text x="262.4" y="139.5">J17</text>
<text x="262.4" y="141.8">ACS712</text>
<text x="277.3" y="141.7">100n</text>
<text x="277.3" y="139.4">C32</text>
<text x="98.2" y="147">C33</text>
<text x="98.2" y="149.3">10n</text>
<text x="107.2" y="147">R43</text>
<text x="107.2" y="149.3">100k</text>
<text x="116.6" y="144.2">BC847</text>
<text x="129.9" y="145.5">10n</text>
<text x="244.2" y="144.5">C29</text>
<text x="244.2" y="146.8">10n</text>
<text x="248.8" y="149.6">GNDPWR</text>
<text x="270.4" y="149.6">GNDPWR</text>
<text x="237.4" y="154.6">GNDPWR</text>
<text x="91.3" y="157.2">GNDPWR</text>
<text x="101.5" y="157.2">GNDPWR GNDPWR</text>
<text x="123.1" y="157.2">GNDPWR</text>
</g>
<g font-size="1.8">
<text x="58.7" y="34">MISO</text>
<text x="58.7" y="36.6">MOSI</text>
<text x="59.5" y="39.1">SCK</text>
<text x="59.8" y="41.6">~{RST}</text>
<text x="192.4" y="37.8">ADC3_NTC1</text>
<text x="261.2" y="37.8">ADC0_VSENSE</text>
<text x="114.3" y="55.6">~{RST}</text>
<text x="160.3" y="63.2">MOSI</text>
<text x="160.3" y="65.8">MISO</text>
<text x="161.1" y="68.3">SCK</text>
<text x="158.2" y="75.9">ADC1_ACS712</text>
<text x="158.3" y="73.4">ADC0_VSENSE</text>
<text x="160.7" y="78.5">ADC2_NTC2</text>
<text x="160.7" y="81">ADC3_NTC1</text>
<text x="59.8" y="88.6">~{RST}</text>
<text x="166.5" y="94.8">TX</text>
<text x="167.3" y="96.3">RPM</text>
<text x="156.2" y="106.4">~{SHORT}</text>
<text x="218.4" y="114">ADC2_NTC2</text>
<text x="131.7" y="134.4">RPM</text>
<text x="224.8" y="139.4">ADC1_ACS712</text>
</g>
<g font-size="1.8" fill="#848400">
<text x="213.5" y="39">VSENSE</text>
<text x="166.5" y="56.7">REL1</text>
<text x="166.5" y="59.3">PWM1</text>
<text x="166.5" y="61.8">PWM2</text>
<text x="166.5" y="69.4">REL4</text>
<text x="166.5" y="84.7">REL3</text>
<text x="166.5" y="87.2">REL2</text>
<text x="166.5" y="92.3">RX</text>
<text x="166.5" y="99.9">~{ENABLE}</text>
<text x="208.4" y="101.2">SHORT</text>
<text x="166.5" y="105">FAN</text>
<text x="166.5" y="110.1">~{SD}</text>
</g>
<text font-size="1.8" fill="#840084" x="104.9" y="66.7">16M-49S-SR</text>
</svg>
